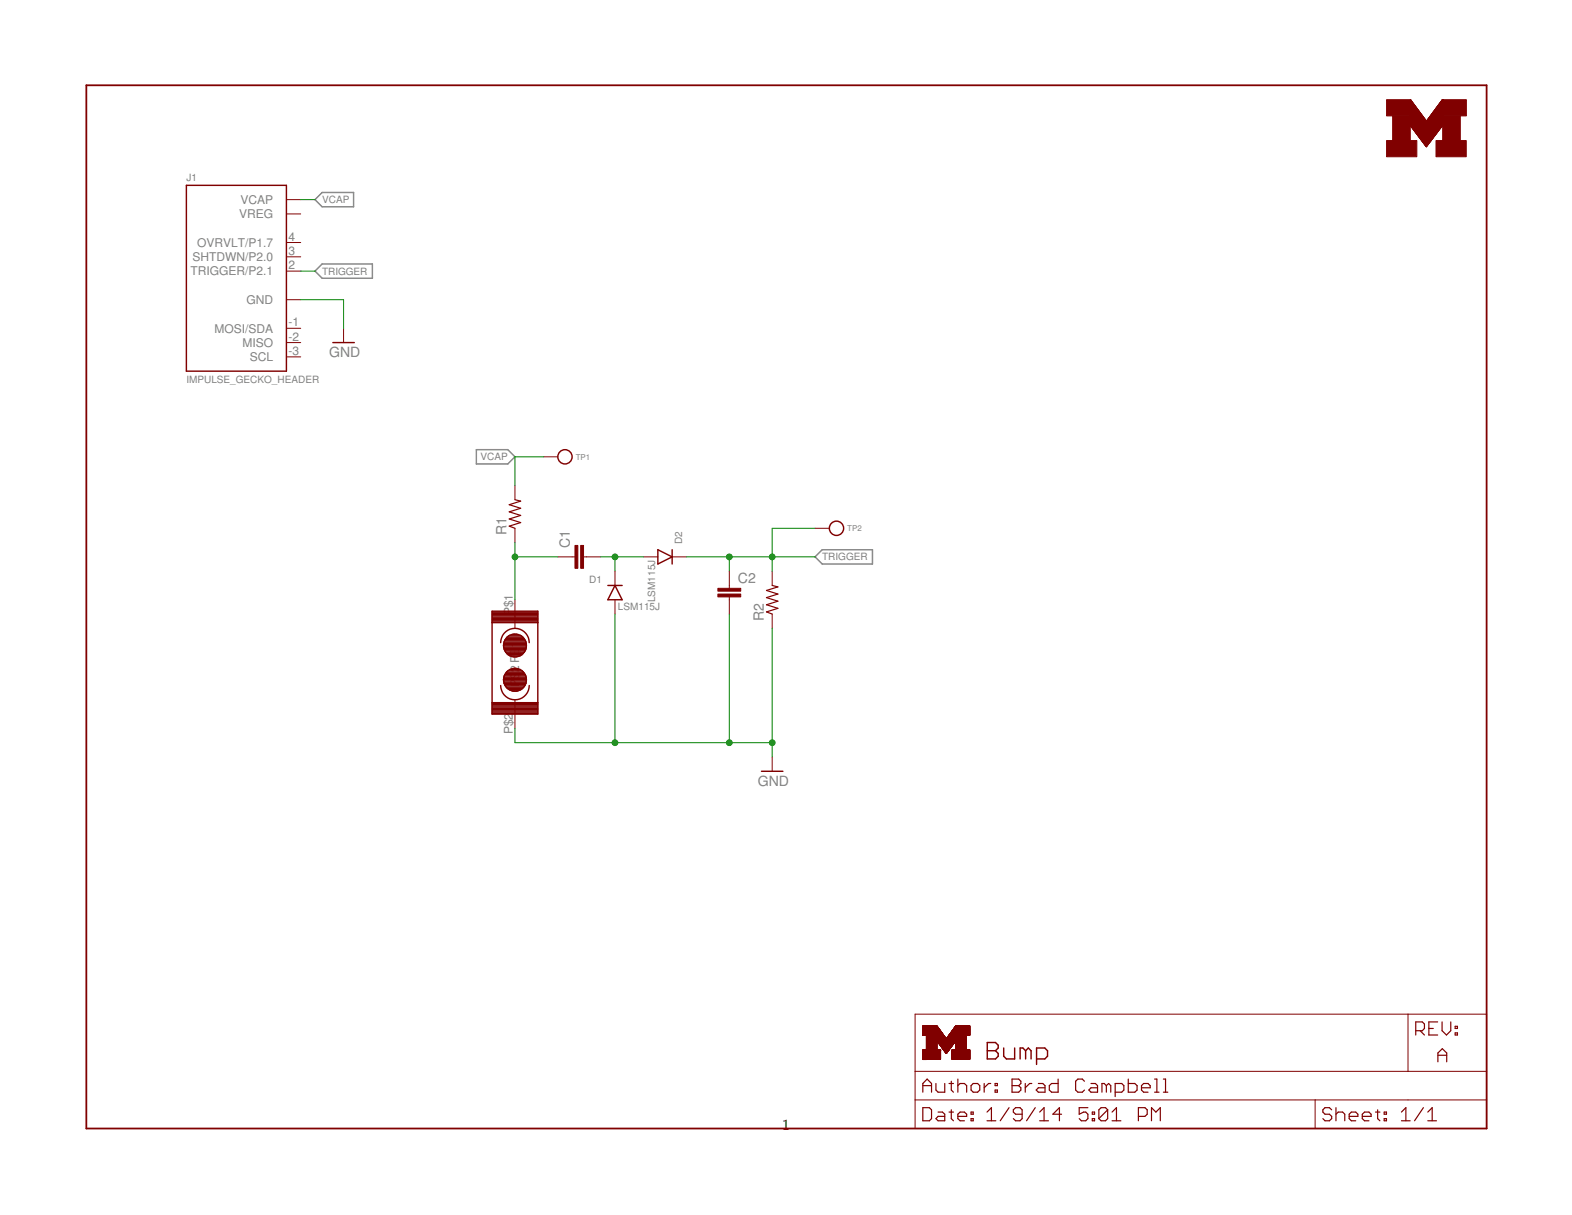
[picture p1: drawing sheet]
<svg xmlns="http://www.w3.org/2000/svg" width="279mm" height="216mm" viewBox="0 0 279 216" stroke-linecap="round" stroke-linejoin="round" font-family="sans-serif">
<path d="M56 35.5l1.3-1.3h5.5v2.5h-5.5zM56 48.2l1.3-1.3h8.9v2.5h-8.9zM84.7 79.9h5.6l1.2 1.3-1.2 1.2h-5.6zM144.9 99l1.2-1.3h9v2.5h-9z" fill="none" stroke="#808080" stroke-width=".25"/>
<path d="M15.3 15.2h248.9v185.3h-248.9z" fill="none" stroke="#800000" stroke-width=".32"/>
<g fill="none" stroke="#800000" stroke-width=".18">
<path d="M250.7 17.7l2.8 3.8 2.8-3.8h.2v4.6h-5.8zM250.7 20h1.7M250.7 19.9l1.7 .1M250.7 19.9h1.6M250.7 19.8h1.6M250.7 19.8h1.5M250.7 19.7h1.5M250.7 19.6h1.4M250.7 19.5l1.4 .1M250.7 19.5h1.3M250.7 19.4h1.3M250.7 19.4h1.2"/>
<path d="M250.7 19.3h1.2M250.7 19.2h1.1M250.7 19.1h1M250.7 19l1 .1M250.7 19h1M250.7 18.9h.9M250.7 18.8l.9 .1M250.7 18.8h.8M250.7 18.7h.8M250.7 18.7h.7M250.7 18.6l.7 .1M250.7 18.6h.7"/>
<path d="M250.7 18.5h.6M250.7 18.4h.5M250.7 18.3l.5 .1M250.7 18.3h.4M250.7 18.2h.4M250.7 18.1h.3M250.7 18l.3 .1M250.7 18h.2M250.7 17.9l.2 .1M250.7 17.9h.2M250.7 17.8h.1M254.7 20h1.8"/>
<path d="M254.7 19.9h1.8M254.8 19.8h1.7M254.8 19.7h1.7M254.9 19.7h1.6M254.9 19.6h1.6M255 19.6h1.5M255 19.5h1.5M255.1 19.5h1.4M255.1 19.4h1.4M255.1 19.3h1.4M255.2 19.3h1.3M255.2 19.2h1.3"/>
<path d="M255.3 19.2h1.2M255.3 19.1h1.2M255.4 19.1h1.1M255.4 19h1.1M255.4 18.9h1.1M255.5 18.9h1M255.5 18.8h1M255.6 18.7h.9M255.7 18.7h.8M255.7 18.6h.8M255.7 18.5h.8M255.8 18.5h.7"/>
<path d="M255.8 18.4h.7M255.9 18.3h.6M256 18.2h.5M256.1 18.1h.4M256.1 18h.4M256.2 18h.3M256.2 17.9h.3M256.2 17.8h.3M256.3 17.8h.2M50.9 35.5h2.5M50.9 38h2.5M250.7 22.3l2.8 3.8"/>
<path d="M250.7 22.2h5.8M250.7 22.1h5.8M250.7 22h5.8M250.7 21.9h5.8M250.7 21.8h5.8M250.7 21.7h5.8M250.7 21.6h5.8M250.7 21.5h5.8M250.7 21.4l2.8 .1M250.7 21.4h2.7M250.7 21.3h2.7M250.7 21.3h2.6"/>
<path d="M250.7 21.2l2.6 .1M250.7 21.2h2.6M250.7 21.1h2.6M250.7 21.1h2.5M250.7 21h2.5M250.7 21h2.4M250.7 22.3h5.7M250.7 20.9h2.4M250.7 20.8h2.3M250.7 20.7l2.3 .1M250.7 20.7h2.2M250.7 20.6h2.2"/>
<path d="M250.7 20.6h2.1M250.7 20.5h2.1M250.7 20.4h2M250.7 20.3l2 .1M250.7 20.3h1.9M250.7 20.2h1.9M250.7 20.2h1.8M250.7 20.1h1.8M250.7 22.4h5.6M250.8 22.5h5.5M250.8 22.5h5.4M250.9 22.6h5.3"/>
<path d="M250.9 22.6h5.2M251 22.7h5.1M251 22.8h5M251.1 22.8h4.9M251.1 22.9h4.8M251.2 23h4.7M251.2 23.1h4.6M251.3 23.1h4.5M251.3 23.2h4.4M251.4 23.3h4.3M251.4 23.3h4.2M251.5 23.4h4.1"/>
<path d="M251.5 23.4h4M251.5 23.5h4M251.6 23.5h3.8M251.6 23.6h3.8M251.7 23.6h3.7M251.7 23.7h3.7M251.7 23.7h3.6M251.8 23.8h3.5M251.8 23.8h3.4M251.8 23.9h3.4M251.9 23.9h3.3M251.9 24h3.2"/>
<path d="M251.9 23.9h3.2M252 24.1h3M252.1 24.2h2.9M252.1 24.2h2.8M252.1 24.3h2.8M252.2 24.3h2.7M252.2 24.4h2.6M252.3 24.5h2.4M252.3 24.6h2.4M252.4 24.6h2.2M252.5 24.7h2.1M252.5 24.8h2"/>
<path d="M252.6 24.8h1.9M252.6 24.9h1.8M252.6 25h1.8M252.7 25h1.7M252.7 25h1.6M252.8 25.1h1.5M252.8 25.1h1.4M252.8 25.2h1.4M252.9 25.3h1.2M253 25.4h1.1M253 25.4h1M253 25.5h1"/>
<path d="M253.1 25.5h.8M253.1 25.6h.8M253.2 25.6h.7M253.2 25.7h.6M253.2 25.8h.6M253.3 25.8h.4M253.4 25.9h.2M253.4 26h.2M253.5 26.1h.1M253.6 21.5h2.9M253.6 21.4h2.9M253.7 25.9h-.4"/>
<path d="M253.7 21.3h2.8M253.8 21.2h2.7M253.8 21.1h2.7M253.9 21.1h2.6M253.9 21h2.6M254 20.9h2.5M254 25.4h-1M254 20.8h2.5M254.1 20.8h2.4M254.1 20.7h2.4M254.2 20.7h2.3M254.2 20.6h2.3"/>
<path d="M254.3 20.5h2.2M254.3 20.4h2.2M254.4 20.4h2.1M254.4 24.9h-1.8M254.4 20.3h2.1M254.5 20.3h2M254.5 20.2h2M254.6 20.1h1.9M254.6 24.7h-2.2M254.6 20h1.9M254.8 24.4h-2.5M255.7 23.2h-4.3"/>
<path d="M256.1 22.7l-5.1 .1M256.3 22.5h-5.5M256.4 22.3l-2.9 3.8M50.9 53.3h2.5M50.9 43.1h2.5M50.9 45.6h2.5M50.9 48.2h2.5M50.9 58.3h2.5M61.1 58.3v2.6M50.9 60.9h2.5M50.9 63.4h2.5M91.5 86.3v2.5"/>
<path d="M91.5 93.9v2.5M96.6 81.2h2.5M99.1 99h3.1M103.7 99h3.1M114.4 99h2.5M119.5 99h2.5M144.9 93.9h2.5M91.5 106.6v5.1M109.3 101.5v2.5M109.3 106.6v2.5M129.6 101.5v3M129.6 106.1v3"/>
<path d="M137.2 101.5v2.5M137.2 109.1v2.6M91.5 124.4v5M137.2 134.5v2.6M162.6 180.2h101.6v20.3h-101.6zM162.6 195.5h101.6M162.6 190.4h101.6M164 188.2h3.2M164 188.1h3.2M164 188h3.2M164 187.9h3.2M164 187.8h3.2"/>
<path d="M164 187.7h3.2M164 187.6h3.2M164 187.5h3.2M164 187.4h3.2M164 187.3h3.2M164 187.2h3.2M164 187.1h3.2M164 187h3.2M164 186.9h3.2M164 186.8h3.2M164 186.7h3.2M164 186.6h3.2"/>
<path d="M164 183.9l3.7 .1M164 183.9h3.7M164 183.8h3.6M164 183.7h3.6M164 183.7h3.5M164 183.6l3.5 .1M164 183.6h3.5M164 183.5l3.4 .1M164 183.5h3.4M164 183.4h3.3M164 183.3h3.3M164 183.2l3.2 .1"/>
<path d="M164 183.2h3.2M164 183.1h3.1M164 183l3.1 .1M164 183h3.1M164 183h3M164 182.9h3M164 182.8l2.9 .1M164 182.8h2.9M164 182.7h2.9M164 182.6l2.8 .1M164 182.6h2.8M164 182.5h2.7"/>
<path d="M164 182.4l2.6 .1M164 182.4h2.6M164 182.3h2.5M164 188.3h.7M164.6 186.5h1.9M164.6 186.4h1.9M164.6 184h3.2M164.7 186.4h1.8M164.7 186.3h1.8M164.7 186.2h1.8M164.7 186.1h1.8M164.7 186h1.8"/>
<path d="M164.7 185.9h1.8M164.7 185.8h1.8M164.7 185.7h1.8M164.7 185.6h1.8M164.7 185.5h1.8M164.7 185.4h1.8M164.7 185.3h1.8M164.7 185.2h1.8M164.7 185.1h1.8M164.7 185h5.1M164.7 185h7M164.7 184.9h7"/>
<path d="M164.7 184.8h7M164.7 184.7h7M164.7 184.6h7M164.7 184.5l3.5 .1M164.7 184.5h3.4M164.7 184.4h3.4M164.7 184.3h3.3M164.7 184.2h3.2M164.7 184.1h3.2M164.7 184l3.1 .1M166.6 185.1h3.2M166.7 185.1h3"/>
<path d="M166.7 185.2h3M166.8 185.3h2.8M166.8 185.4h2.8M166.9 185.4h2.6M166.9 185.5h2.6M167 185.6h2.4M167 185.7h2.3M167.1 185.7h2.2M167.1 185.8h2.2M167.2 186.6l-3.2 .1M167.2 185.9h2M167.2 185.9h1.9"/>
<path d="M167.3 186h1.8M167.3 186.1h1.7M167.4 186.1h1.6M167.4 186.2h1.6M167.5 186.2h1.4M167.5 186.4h1.3M167.6 186.4h1.2M167.7 186.5h1M167.7 186.6h1M167.7 186.6h.9M167.8 186.7h.8M167.8 186.8h.7"/>
<path d="M167.9 186.8h.6M167.9 186.9h.6M168 186.9h.4M168 187h.4M168 187h.3M168.1 187.1h.2M168.1 187.2h.1M168.2 184.5h3.5M168.3 184.5h3.4M168.3 187.1h-.2M168.3 184.4h3.4M168.4 184.4h3.3"/>
<path d="M168.4 187h-.4M168.4 184.3h3.3M168.5 184.2h3.2M168.5 184.1h3.2M168.6 184.1h3.1M168.7 184h3.7M168.7 183.9h3.7M168.7 186.5h-1.1M168.7 183.8h3.7M168.8 183.8h3.6M168.8 183.7h3.6M168.9 186.3h-1.4"/>
<path d="M168.9 183.7h3.5M168.9 183.6h3.5M169 183.5h3.4M169 183.4h3.4M169.1 183.4h3.3M169.1 183.3h3.3M169.2 183.3h3.2M169.2 183.2h3.2M169.2 188.2h3.2M169.2 188.1h3.2M169.2 188h3.2M169.2 187.9h3.2"/>
<path d="M169.2 187.8h3.2M169.2 187.7h3.2M169.2 187.6h3.2M169.2 187.5h3.2M169.2 187.4h3.2M169.2 187.3h3.2M169.2 187.2h3.2M169.2 187.1h3.2M169.2 187h3.2M169.2 186.9h3.2M169.2 186.8h3.2M169.2 186.7h3.2"/>
<path d="M169.2 186.6h3.2M169.2 185.8h-2M169.2 183.1h3.2M169.3 183.1h3.1M169.3 183h3.1M169.4 183h3M169.4 182.9h3M169.4 185.5l-2.4 .1M169.5 182.8h2.9M169.5 185.5h-2.6M169.5 182.7h2.9M169.6 182.7h2.8"/>
<path d="M169.6 185.3h-2.8M169.6 182.6h2.8M169.7 182.6h2.7M169.7 182.5h2.7M169.8 182.4h2.6M169.8 185l-3.2 .1M169.8 182.3h2.6M169.9 182.3h2.5M169.9 186.5h1.8M169.9 186.4h1.8M169.9 186.3h1.8M169.9 186.2h1.8"/>
<path d="M169.9 186.1h1.8M169.9 186h1.8M169.9 185.9h1.8M169.9 185.8h1.8M169.9 185.7h1.8M169.9 185.6h1.8M169.9 185.5h1.8M169.9 185.4h1.8M169.9 185.3h1.8M169.9 185.2h1.8M169.9 185.1h1.8M169.9 185h1.8"/>
<path d="M171.7 186.5l-1.8 .1M171.7 184.9h-7M171.8 184h-3.2M233.7 195.5v5M250.3 180.2v10.2"/>
</g>
<g fill="none" stroke="#800000" stroke-width=".21">
<path d="M91.5 88.8l1 .2-2 .7 2 .6-2 .7 2 .6-2 .6 2 .7-2 .6 1 .4M137.2 104l1.1 .3-2.1 .6 2.1 .7-2.1 .6 2.1 .6-2.1 .7 2.1 .6-2.1 .6 1 .4M164 194.1v-1.6l.8-.8 .8 .8v1.6M164 196.8h1.2l.4 .4v1.6l-.4 .4h-1.2zM164 192.9h1.6M166.3 192.5v1.2l.4 .4h1.2v-1.6M166.7 197.6h.8l.4 .4v1.2h-1.2l-.4-.4 .4-.4h1.2M168.7 197.6h.8M168.7 192.5h.8M169.1 192.1v1.6l.4 .4M169.1 197.2v1.6l.4 .4M170.2 198.4h1.6v-.4l-.4-.4h-.8l-.4 .4v.8l.4 .4h.8"/>
<path d="M170.2 191.7v2.4M170.2 192.9l.4-.4h.8l.4 .4v1.2M172.6 198.8h.4v.4h-.4zM172.6 197.6h.4v.4h-.4zM173 192.5h.8l.3 .4v.8l-.3 .4h-.8l-.4-.4v-.8zM174.9 192.5v1.6M175.4 199.2h1.6M175.4 197.6l.8-.8v2.4M176.1 192.5h-.4l-.8 .8M176.9 192.5h.4v.4h-.4zM176.9 193.7h.4v.4h-.4zM179.3 196.8l-1.5 2.4"/>
<path d="M179.9 192.9h1.2M179.9 191.7h1.2l.3 .4v.4l-.3 .4 .3 .4v.4l-.3 .4h-1.2zM181.7 198h-1.2l-.4-.4v-.4l.4-.4h.8l.4 .4v1.6l-.4 .4h-.8l-.4-.4M182.2 192.5v1.6M183.4 192.5h-.4l-.8 .8M184 196.8l-1.5 2.4M184.6 192.5h.7l.4 .4v1.2h-1.1l-.4-.4 .4-.4h1.1M184.8 199.2h1.6M184.8 197.6l.8-.8v2.4M188.1 191.7v2.4h-1.2l-.4-.4v-.8l.4-.4h1.2M188.7 198h-1.6l1.2-1.2v2.4M192.7 192.1l-.3-.4h-.8l-.4 .4v1.6l.4 .4h.8l.3-.4"/>
<path d="M193.4 196.8h-1.6v1.2l.8-.4h.4l.4 .4v.8l-.4 .4h-.8l-.4-.4M193.9 192.5h.8l.4 .4v1.2h-1.2l-.4-.4 .4-.4h1.2M194.1 198.8h.4v.4h-.4zM194.1 197.6h.4v.4h-.4zM196.6 192.9l-.3-.4h-.4v1.6M196.6 192.9v1.2M196.6 192.9l.4-.4 .4 .4v1.2M196.9 197.2v1.6l-.4 .4h-.8l-.4-.4M196.9 197.2l-.4-.4h-.8l-.4 .4v1.6M196.9 197.2l-1.6 1.6M197.7 199.2h1.5M197.7 197.6l.7-.8v2.4"/>
<path d="M198.2 194.1h1.2l.3-.4v-.8l-.3-.4h-1.2v2.4M200.5 191.7v2.4h1.2l.4-.4v-.8l-.4-.4h-1.2M202.3 198.4h1.2l.4-.4v-.8l-.4-.4h-1.2v2.4M202.9 193.3h1.5v-.4l-.4-.4h-.7l-.4 .4v.8l.4 .4h.7M204.7 199.2v-2.4l.7 .8 .8-.8v2.4M205.2 194.1h.8M205.2 191.7h.4v2.4M206.8 194.1h.8M206.8 191.7h.4v2.4M236.7 197.2l-.4-.4h-.8l-.4 .4v.4l.4 .4h.8l.4 .4v.4l-.4 .4h-.8l-.4-.4M237.4 198l.4-.4h.8l.4 .4v1.2M237.4 196.8v2.4"/>
<path d="M239.8 198.4h1.5v-.4l-.3-.4h-.8l-.4 .4v.8l.4 .4h.8M242.1 198.4h1.6v-.4l-.4-.4h-.8l-.4 .4v.8l.4 .4h.8M244.5 197.6h.8M244.9 197.2v1.6l.4 .4M246 198.8h.4v.4h-.4zM246 197.6h.4v.4h-.4zM249.1 199.2h1.5M249.1 197.6l.8-.8v2.4M251.6 183.2h1.2l.4-.4v-.8l-.4-.4h-1.2v2.3M252.4 183.2l.8 .7M253 196.8l-1.6 2.4M253.8 199.2h1.5"/>
<path d="M253.8 197.6l.8-.8v2.4M254 182.8h.7M255.5 181.6h-1.5v2.3h1.5M255.6 188.7v-1.6l.7-.7 .8 .7v1.6M255.6 187.5h1.5M256.3 181.6v1.6l.8 .7 .8-.7v-1.6M258.6 183.5h.4v.4h-.4zM258.6 182.4h.4v.4h-.4z"/>
</g>
<g fill="none" stroke="#800000" stroke-width=".25">
<path d="M33.1 32.9h17.8v33.1h-17.8zM59.2 60.9h3.8M116.9 97.7l2.6 1.3-2.6 1.2zM119.5 97.7v2.5M87.5 108.6h8.1v18.3h-8.1zM87.5 110.6h8.1M87.5 110.3h8.1M87.5 110.1h8.1M87.5 109.9h8.1M87.5 109.7h8.1M87.5 109.4h8.1M87.5 109.2h8.1"/>
<path d="M87.5 109h8.1M87.5 108.8h8.1M89 114.2a2.54 2.54 0 0 1 2.5-2.5 2.54 2.54 0 0 1 2.6 2.5M89.5 115h4M89.5 114.8h4.1M89.5 114.6h4.1M89.5 114.3h4M89.6 115.2h3.9M89.6 114.1h3.9M89.6 115.4h3.8M89.7 113.9h3.7M89.7 119.9l-.2 .9 .1 .6"/>
<path d="M89.7 119.9h3.6M89.7 115.7h3.6M89.8 113.7h3.5M89.9 119.7h3.3M89.9 115.9h3.3M89.9 115.9a2.01 2.01 0 0 0 3.3 0M90 113.4h3.1M90 119.4h3M90.1 116.1h2.9M90.1 113.2h2.8M90.3 119.2h2.5M90.3 116.3h2.5"/>
<path d="M90.4 113h2.2M90.6 119l.9-.2 1 .2M90.6 119l-.5 .4-.4 .5M90.6 119h1.9M90.7 116.5h1.7M90.9 112.8a2 2 0 0 0-1 3.1M90.9 112.8l.6-.1 .7 .1M90.9 112.8h1.3M91.5 118.8h.1M92.2 112.8a2 2 0 0 1 1 3.1M92.5 119l.5 .4 .3 .5M93.3 119.9a2.04 2.04 0 0 1-1 2.8 2.04 2.04 0 0 1-2.7-1.3"/>
<path d="M108 104h2.6M109.3 104l1.3 2.6h-2.6zM87.5 124.9h8.1M87.5 126.8h8.1M87.5 126.5h8.1M87.5 126.3h8.1M87.5 126.1h8.1M87.5 125.9h8.1M87.5 125.6h8.1M87.5 125.4h8.1M87.5 125.2h8.1M87.5 125h8.1"/>
<path d="M89 121.8a2.54 2.54 0 0 0 2.5 2.6 2.54 2.54 0 0 0 2.6-2.6M89.5 120.8h4.1M89.5 121h4.1M89.5 120.5h4M89.6 121.2h3.9M89.6 120.3h3.9M89.6 121.4h3.9M89.6 120.1h3.8M89.7 121.7h3.7M89.8 121.9h3.4M90 122.1h3.1M90.2 122.3h2.7"/>
<path d="M90.5 122.6h2.1M91.1 122.8h.9M135.3 137.1h3.8M175.5 185.3h1.4l.5 .4v.5l-.5 .5 .5 .5v.5l-.5 .5h-1.4zM175.5 186.7h1.4M178.4 186.2v1.5l.5 .5h1.4v-2M182.3 186.7l-.5-.5h-.5v2M182.3 186.7v1.5M182.3 186.7l.5-.5 .5 .5v1.5M184.2 188.2h1.5l.5-.5v-1l-.5-.5h-1.5v2.9"/>
<circle cx="100.4" cy="81.2" r="1.27"/>
<circle cx="148.7" cy="93.9" r="1.27"/>
</g>
<g fill="#800000" stroke="#800000" stroke-width=".18">
<path d="M246.4 17.7h4.3v2.9h-4.3z"/>
<path d="M247.5 20.6h3.2v4.4h-3.2z"/>
<path d="M246.4 25h5.4v2.9h-5.4z"/>
<path d="M255.2 25h5.4v2.9h-5.4z"/>
<path d="M256.4 20.6h3.1v4.4h-3.1z"/>
<path d="M256.3 17.7h4.3v2.9h-4.3z"/>
<path d="M103.2 96.9h.5v4.1h-.5z"/>
<path d="M102.2 96.9h.5v4.1h-.5z"/>
<path d="M127.6 105.6h4.1v.5h-4.1z"/>
<path d="M127.6 104.5h4.1v.6h-4.1z"/>
</g>
<g fill="none" stroke="#008000" stroke-width=".18">
<path d="M53.4 35.5h2.6M53.4 53.3h7.7v5M53.4 48.2h2.6M91.5 96.4v10.2M91.5 99h7.6M96.6 81.2h-5.1v5.1M106.8 99h7.6M109.3 99v2.5M122 99h22.9M129.6 99v2.5M144.9 93.9h-7.7v7.6M109.3 109.1v22.9"/>
<path d="M129.6 109.1v22.9M137.2 111.7v22.8M91.5 129.4v2.6h45.7"/>
</g>
<g fill="#008000" stroke="#008000" stroke-width=".18">
<circle cx="137.2" cy="132" r=".51"/>
<circle cx="129.6" cy="132" r=".51"/>
<circle cx="109.3" cy="132" r=".51"/>
<circle cx="129.6" cy="99" r=".51"/>
<circle cx="137.2" cy="99" r=".51"/>
<circle cx="91.5" cy="99" r=".51"/>
<circle cx="109.3" cy="99" r=".51"/>
</g>
<text font-size="2.7" x="139" y="200.9">1</text>
<g font-size="2.5" fill="#808080">
<text x="58.5" y="63.4">GND</text>
<text x="90" y="95.1" transform="rotate(-90 90 95.1)">R1</text>
<text x="101.3" y="97.4" transform="rotate(-90 101.3 97.4)">C1</text>
<text x="131.1" y="103.7">C2</text>
<text x="135.7" y="110.4" transform="rotate(-90 135.7 110.4)">R2</text>
<text x="134.7" y="139.6">GND</text>
</g>
<g font-size="2.1" fill="#808080">
<text x="42.5" y="38.8">VREG</text>
<text x="42.8" y="36.2">VCAP</text>
<text x="34.2" y="46.4">SHTDWN/P2.0</text>
<text x="35" y="43.9">OVRVLT/P1.7</text>
<text x="51.3" y="42.7">4</text>
<text x="51.3" y="45.3">3</text>
<text x="51.3" y="47.8">2</text>
<text x="33.8" y="48.9">TRIGGER/P2.1</text>
<text x="38.1" y="59.1">MOSI/SDA</text>
<text x="43.8" y="54">GND</text>
<text x="51.3" y="58">-1</text>
<text x="43.1" y="61.6">MISO</text>
<text x="44.4" y="64.2">SCL</text>
<text x="51.3" y="60.5">-2</text>
<text x="51.3" y="63.1">-3</text>
<text x="91.2" y="109.3" transform="rotate(-90 91.2 109.3)">P$1</text>
<text x="92.3" y="119.4" transform="rotate(-90 92.3 119.4)">2 P$</text>
<text x="92.3" y="115.2" transform="rotate(-90 92.3 115.2)">1</text>
<text x="92.3" y="122" transform="rotate(-90 92.3 122)">P</text>
<text x="92.3" y="120.6" transform="rotate(-90 92.3 120.6)">$</text>
<text x="91.2" y="130.5" transform="rotate(-90 91.2 130.5)">P$2</text>
</g>
<g font-size="1.8" fill="#808080">
<text x="33.1" y="32.2">J1</text>
<text x="57.2" y="36.1">VCAP</text>
<text x="57.2" y="48.8">TRIGGER</text>
<text x="33.1" y="68">IMPULSE_GECKO_HEADER</text>
<text x="85.4" y="81.8">VCAP</text>
<text x="121.2" y="96.7" transform="rotate(-90 121.2 96.7)">D2</text>
<text x="146.1" y="99.6">TRIGGER</text>
<text x="104.7" y="103.5">D1</text>
<text x="116.4" y="107" transform="rotate(-90 116.4 107)">LSM115J</text>
<text x="109.8" y="108.4">LSM115J</text>
</g>
<g font-size="1.4" fill="#808080">
<text x="102.3" y="81.7">TP1</text>
<text x="150.6" y="94.4">TP2</text>
</g>
</svg>
